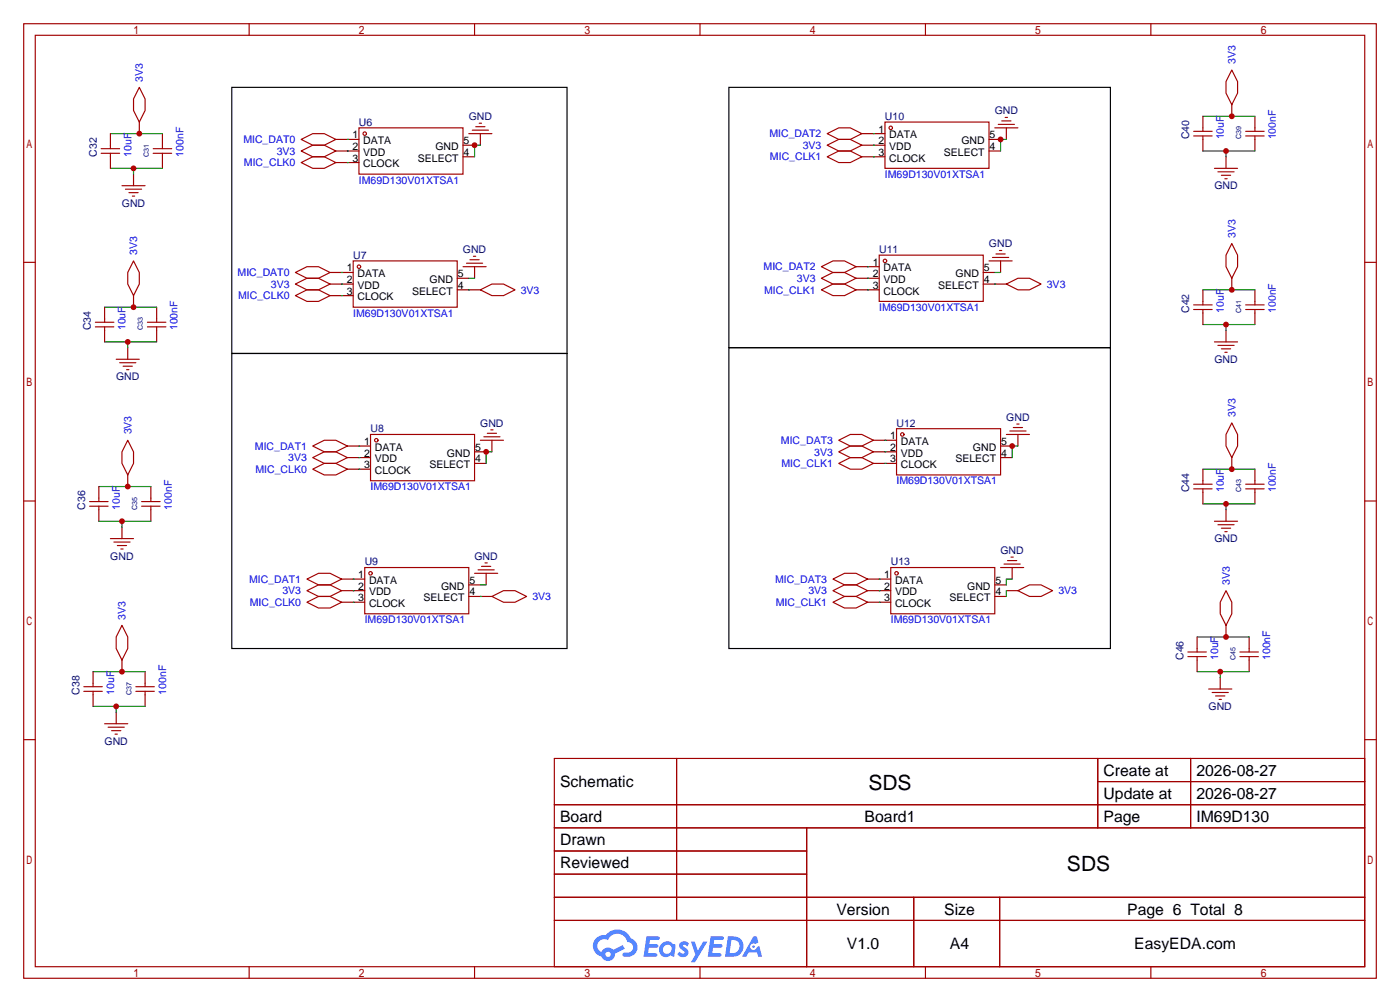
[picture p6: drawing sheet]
<svg xmlns="http://www.w3.org/2000/svg" width="308mm" height="220mm" viewBox="0 0 308 220" stroke-linecap="round" stroke-linejoin="round" font-family="sans-serif">
<g fill="none" stroke="#a10000" stroke-width=".25">
<path d="M5.2 5.2h297.2v209.6h-297.2zM7.7 7.7h292.1v204.5h-292.1zM54.7 5.2v2.5M104.3 5.2v2.5M153.8 5.2v2.5M203.3 5.2v2.5M252.9 5.2v2.5M5.2 57.6h2.5M299.8 57.6h2.6M5.2 110h2.5M299.8 110h2.6M5.2 162.4h2.5"/>
<path d="M121.8 166.5h178v45.7h-178zM121.8 176.7h178M148.7 166.5v35.6M241.2 166.5v15.2M241.2 171.6h58.6M261.6 166.5v15.2M299.8 162.4h2.6M121.8 181.7h178M121.8 186.8h55.4M121.8 197h178M121.8 191.9h55.4M177.2 181.7v30.5"/>
<path d="M200.8 197v15.2M219.6 197v15.2M54.7 212.2v2.6M104.3 212.2v2.6M121.8 202.1h178M153.8 212.2v2.6M203.3 212.2v2.6M252.9 212.2v2.6"/>
</g>
<g fill="#5487ff">
<path d="M149.5 206.9a1.3 1.3 0 0 1 1.9 .3l-.4 .6a.54 .54 0 0 0-1-.2l.2 .2a1.28 1.28 0 0 1 .8 2 1.53 1.53 0 0 1-2.2-.3l.5-.6 .8 .5a.31 .31 0 0 0 .3-.3 .31 .31 0 0 0-.2-.4 1.12 1.12 0 0 1-.7-1.8z"/>
<path d="M151.8 206.7h.8l.7 2 1.2-2h.9l-2.7 4.5h-.9l1-1.6z"/>
<path d="M142 205.5h2.3a.46 .46 0 0 1 .5 .1 .46 .46 0 0 1 .1 .5l-.3 .2h-1.8l-.1 1h1.6a.4 .4 0 0 1 .3 .4 .4 .4 0 0 1-.4 .4h-1.6l-.2 1.2 1.4-.1a.46 .46 0 0 1 .5 .1 .46 .46 0 0 1 .1 .5l-.4 .2h-2.6z"/>
<path d="M156.1 205.5h2.3a.47 .47 0 0 1 .5 .1 .47 .47 0 0 1 .1 .5l-.3 .2h-1.8l-.1 1h1.6a.4 .4 0 0 1 .4 .4 .4 .4 0 0 1-.5 .4h-1.6l-.2 1.1h1.4a.46 .46 0 0 1 .5 .1 .46 .46 0 0 1 .1 .5l-.4 .2h-2.6z"/>
<path d="M165.5 205.6h.8l.3 1.3-.6 .3a.75 .75 0 0 0-1.1 .3 .75 .75 0 0 0 .5 1.1 .75 .75 0 0 0 .9-.7l.5-.3 .6 2.4h-.8l-.3-.9h-1.8l-.5 .9h-1z"/>
<path d="M159.9 205.6l-.6 4.4h1.4a2.27 2.27 0 0 0 2.7-2.3 2.27 2.27 0 0 0-2.7-2.1zM160.7 206.3a1.5 1.5 0 0 1 1.8 1.6 1.5 1.5 0 0 1-1.9 1.3h-.3z"/>
<path d="M145.4 207.2a1.6 1.6 0 0 0-.4 2.3 1.6 1.6 0 0 0 2.3 .2l.8 .3 .3-2.4-.1-.3-.5-.1a1.58 1.58 0 0 0-2.4 0zM146 207.7a.98 .98 0 0 1 1.6 .4 .98 .98 0 0 1-1.1 1.3 .94 .94 0 0 1-.9-.7 .94 .94 0 0 1 .4-1z"/>
<path d="M131 206a2.37 2.37 0 0 0 1.1 4 1.54 1.54 0 0 0 1.8 1 1.54 1.54 0 0 0 1.2-1.6l2.2-1.1-.5-.8-2.1 1a1.57 1.57 0 0 0-2.6 .5 1.5 1.5 0 0 1-.7-2.1 1.5 1.5 0 0 1 2.2-.5 2.23 2.23 0 0 1 2.3-1.4 2.23 2.23 0 0 1 2 1.8 1.16 1.16 0 0 1 1.2 1.1 1.16 1.16 0 0 1-1.1 1.2h-.7a.47 .47 0 0 0-.5 .4 .47 .47 0 0 0 .4 .5 2.17 2.17 0 0 0 2.5-.9 2.17 2.17 0 0 0-.4-2.7l-.7-.4a3.2 3.2 0 0 0-5.5-.7l-1.1 .1zM133 209.5a.6 .6 0 0 1 1.2 0 .6 .6 0 0 1-1.2 0z"/>
<circle cx="165.6" cy="207.8" r=".28"/>
</g>
<g fill="none" stroke="#a10000" stroke-width=".25">
<path d="M30.6 19.2l1.3 2.5v2.6l-1.3 2.5-1.3-2.5v-2.6zM33.7 33.7h4M33.7 32.6h4M35.7 31.9v.7M35.7 33.7v.7M78.9 28.1h22.8v10.1h-22.8z"/>
<circle cx="80.1" cy="29.3" r=".38"/>
</g>
<path d="M30.6 26.8v2.5M35.7 29.3v2.6M35.7 34.4v2.6M76.3 30.6h2.6M76.3 33.1h2.6M76.3 35.7h2.6M101.7 34.4h2.6M101.7 31.9h2.6" fill="none" stroke="#870000" stroke-width=".25"/>
<path d="M24.3 29.3h11.4" fill="none" stroke="#008700" stroke-width=".25"/>
<circle cx="30.6" cy="29.3" r=".63" fill="#c00"/>
<path d="M29.3 38.2v2.6" fill="none" stroke="#870000" stroke-width=".25"/>
<path d="M26.8 40.8h5.1M27.6 41.5h3.5M28.3 42.3h2.1M29.1 43.1h.5" fill="none" stroke="#a10000" stroke-width=".25"/>
<path d="M24.3 37h11.4M29.3 37v1.2" fill="none" stroke="#008700" stroke-width=".25"/>
<circle cx="29.3" cy="37" r=".63" fill="#c00"/>
<path d="M22.2 33.7h4.1M22.2 32.6h4.1M24.3 31.9v.7M24.3 33.7v.7M66.2 33.1l2.5-1.2h2.5l2.6 1.2-2.6 1.3h-2.5zM103 29.3h5.1M103.8 28.6h3.5M104.5 27.8h2.1M105.3 27.1h.5" fill="none" stroke="#a10000" stroke-width=".25"/>
<path d="M24.3 29.3v2.6M24.3 34.4v2.6M73.8 33.1h2.5M105.5 29.3v2.6" fill="none" stroke="#870000" stroke-width=".25"/>
<path d="M76.3 33.1h.1M105.5 31.9h-1.2v2.5" fill="none" stroke="#008700" stroke-width=".25"/>
<circle cx="104.3" cy="31.9" r=".63" fill="#c00"/>
<g fill="none" stroke="#870000" stroke-width=".25">
<path d="M73.8 35.7h2.5M73.8 30.6h2.5M72.5 59.8h5.1M104.3 58.5v2.6M72.5 62.4h5.1M72.5 64.9h5.1M100.5 63.6h5M100.5 61.1h2.5M78.9 97.9h2.5M104.3 99.2h2.5M108.1 96.6v2.6M76.3 100.5h5.1"/>
<path d="M78.9 103h2.5M104.3 101.7h2.5"/>
</g>
<g fill="none" stroke="#a10000" stroke-width=".25">
<path d="M66.2 35.7l2.5-1.3h2.5l2.6 1.3-2.6 1.3h-2.5zM66.2 30.6l2.5-1.3h2.5l2.6 1.3-2.6 1.3h-2.5zM64.9 59.8l2.5-1.3h2.6l2.5 1.3-2.5 1.3h-2.6zM77.6 57.3h22.9v10.1h-22.9zM101.7 58.5h5.1M102.5 57.8h3.5M103.3 57h2M104 56.3h.5M64.9 62.4l2.5-1.3h2.6l2.5 1.3-2.5 1.2h-2.6zM64.9 64.9l2.5-1.3h2.6l2.5 1.3-2.5 1.3h-2.6zM105.5 63.6l2.6-1.2h2.5l2.6 1.2-2.6 1.3h-2.5zM81.4 95.4h22.9v10.1h-22.9z"/>
<path d="M105.5 96.6h5.1M106.3 95.9h3.6M107.1 95.1h2M107.8 94.4h.5M68.7 100.5l2.5-1.3h2.6l2.5 1.3-2.5 1.2h-2.6z"/>
<circle cx="78.9" cy="58.5" r=".38"/>
<circle cx="82.7" cy="96.6" r=".38"/>
</g>
<path d="M76.3 35.7h.1M76.3 30.6h.1M75.1 59.8h.1M75.1 62.4h.1M75.1 64.9h.1M103 63.6h.1M103 61.1h1.3M108.1 99.2h-1.3v2.5M78.9 100.5h.1" fill="none" stroke="#008700" stroke-width=".25"/>
<circle cx="106.8" cy="99.2" r=".63" fill="#c00"/>
<g fill="none" stroke="#a10000" stroke-width=".25">
<path d="M181.7 31.9l2.6-1.3h2.5l2.6 1.3-2.6 1.2h-2.5zM194.4 26.8h22.9v10.2h-22.9zM218.6 28.1h5M219.3 27.3h3.6M220.1 26.5h2M220.9 25.8h.5M67.4 129.7l2.6-1.3h2.5l2.6 1.3-2.6 1.2h-2.5zM80.1 124.6h22.9v10.1h-22.9zM104.3 125.9h5M105 125.1h3.6M105.8 124.3h2M106.6 123.6h.5"/>
<path d="M108.1 130.9l2.5-1.2h2.6l2.5 1.2-2.5 1.3h-2.6z"/>
<circle cx="195.7" cy="28.1" r=".38"/>
<circle cx="81.4" cy="125.9" r=".38"/>
</g>
<path d="M189.4 31.9h5M191.9 29.3h2.5M191.9 34.4h2.5M217.3 33.1h2.5M217.3 30.6h2.5M221.1 28.1v2.5M75.1 129.7h5M77.6 127.1h2.5M77.6 132.2h2.5M103 130.9h5.1M103 128.4h2.5M106.8 125.9v2.5" fill="none" stroke="#870000" stroke-width=".25"/>
<path d="M191.9 31.9h.1M221.1 30.6h-1.3v2.5M77.6 129.7h.1M105.5 130.9h.1M105.5 128.4h1.3" fill="none" stroke="#008700" stroke-width=".25"/>
<circle cx="219.8" cy="30.6" r=".63" fill="#c00"/>
<g fill="none" stroke="#a10000" stroke-width=".25">
<path d="M193.2 56h22.8v10.2h-22.8zM217.3 57.3h5.1M218.1 56.5h3.5M218.8 55.8h2.1M219.6 55h.5M180.5 61.1l2.5-1.3h2.5l2.6 1.3-2.6 1.3h-2.5zM221.1 62.4l2.5-1.3h2.6l2.5 1.3-2.5 1.2h-2.6zM184.3 99.2l2.5-1.3h2.6l2.5 1.3-2.5 1.3h-2.6zM197 94.1h22.8v10.2h-22.8zM221.1 95.4h5.1M221.9 94.6h3.5M222.6 93.9h2.1"/>
<path d="M223.4 93.1h.5"/>
<circle cx="194.4" cy="57.3" r=".38"/>
<circle cx="198.2" cy="95.4" r=".38"/>
</g>
<path d="M190.6 58.5h2.6M216 59.8h2.6M219.8 57.3v2.5M188.1 61.1h5.1M190.6 63.6h2.6M216 62.4h5.1M191.9 99.2h5.1M194.4 96.6h2.6M219.8 97.9h2.6M223.6 95.4v2.5M194.4 101.7h2.6M219.8 100.5h2.6" fill="none" stroke="#870000" stroke-width=".25"/>
<path d="M218.6 59.8h1.2M190.6 61.1h.1M218.6 62.4h.1M194.4 99.2h.1M223.6 97.9h-1.2v2.6" fill="none" stroke="#008700" stroke-width=".25"/>
<circle cx="222.4" cy="97.9" r=".63" fill="#c00"/>
<g fill="none" stroke="#a10000" stroke-width=".25">
<path d="M181.7 34.4l2.6-1.3h2.5l2.6 1.3-2.6 1.3h-2.5zM181.7 29.3l2.6-1.2h2.5l2.6 1.2-2.6 1.3h-2.5zM29.3 57.3l1.3 2.5v2.6l-1.3 2.5-1.2-2.5v-2.6zM180.5 58.5l2.5-1.2h2.5l2.6 1.2-2.6 1.3h-2.5zM32.4 71.8h4M32.4 70.7h4M34.4 70v.7M34.4 71.8v.7M180.5 63.6l2.5-1.2h2.5l2.6 1.2-2.6 1.3h-2.5zM68.7 97.9l2.5-1.3h2.6l2.5 1.3-2.5 1.3h-2.6zM184.3 96.6l2.5-1.2h2.6l2.5 1.2-2.5 1.3h-2.6zM68.7 103l2.5-1.3h2.6l2.5 1.3-2.5 1.3h-2.6z"/>
<path d="M184.3 101.7l2.5-1.2h2.6l2.5 1.2-2.5 1.3h-2.6zM67.4 127.1l2.6-1.2h2.5l2.6 1.2-2.6 1.3h-2.5zM67.4 132.2l2.6-1.3h2.5l2.6 1.3-2.6 1.3h-2.5zM183 129.7l2.5-1.3h2.6l2.5 1.3-2.5 1.2h-2.6zM183 132.2l2.5-1.3h2.6l2.5 1.3-2.5 1.3h-2.6zM183 127.1l2.5-1.2h2.6l2.5 1.2-2.5 1.3h-2.6zM195.7 124.6h22.9v10.1h-22.9zM219.8 124.6h5.1M220.6 123.8h3.6M221.4 123.1h2M222.1 122.3h.5M223.6 129.7l2.6-1.3h2.5l2.6 1.3-2.6 1.2h-2.5z"/>
<circle cx="197" cy="125.9" r=".38"/>
</g>
<g fill="none" stroke="#870000" stroke-width=".25">
<path d="M189.4 34.4h2.5M189.4 29.3h2.5M188.1 58.5h2.5M29.3 64.9v2.5M34.4 67.4v2.6M34.4 72.5v2.6M188.1 63.6h2.5M76.3 97.9h2.6M191.9 96.6h2.5M76.3 103h2.6M191.9 101.7h2.5M75.1 127.1h2.5"/>
<path d="M75.1 132.2h2.5M190.6 127.1h5.1M190.6 129.7h5.1M190.6 132.2h5.1M218.6 130.9h2.5M218.6 128.4h2.5M221.1 129.7h2.5M222.4 124.6v2.5"/>
</g>
<g fill="none" stroke="#008700" stroke-width=".25">
<path d="M191.9 34.4h.1M191.9 29.3h.1M190.6 58.5h.1M23 67.4h11.4M190.6 63.6h.1M78.9 97.9h.1M194.4 96.6h.1M78.9 103h.1M194.4 101.7h.1M77.6 127.1h.1M77.6 132.2h.1M193.2 129.7h.1"/>
<path d="M193.2 132.2h.1M193.2 127.1h.1M221.1 129.7v1.2M222.4 127.1h-1.3v1.3"/>
</g>
<path d="M50.9 19.2h73.7v58.4h-73.7zM160.1 19.2h83.9v57.1h-83.9zM50.9 77.6h73.7v64.8h-73.7zM160.1 76.3h83.9v66.1h-83.9z" fill="none" stroke="#000" stroke-width=".25"/>
<circle cx="29.3" cy="67.4" r=".63" fill="#c00"/>
<path d="M28.1 76.3v2.6" fill="none" stroke="#870000" stroke-width=".25"/>
<path d="M25.5 78.9h5.1M26.3 79.6h3.5M27.1 80.4h2M27.8 81.2h.5" fill="none" stroke="#a10000" stroke-width=".25"/>
<path d="M23 75.1h11.4M28.1 75.1v1.2" fill="none" stroke="#008700" stroke-width=".25"/>
<circle cx="28.1" cy="75.1" r=".63" fill="#c00"/>
<path d="M21 71.8h4M21 70.7h4M23 70v.7M23 71.8v.7M28.1 96.6l1.2 2.6v2.5l-1.2 2.6-1.3-2.6v-2.5zM31.1 111.1h4.1M31.1 110.1h4.1M33.1 109.3v.8M33.1 111.1v.8" fill="none" stroke="#a10000" stroke-width=".25"/>
<path d="M23 67.4v2.6M23 72.5v2.6M28.1 104.3v2.5M33.1 106.8v2.5M33.1 111.9v2.5" fill="none" stroke="#870000" stroke-width=".25"/>
<path d="M21.7 106.8h11.4" fill="none" stroke="#008700" stroke-width=".25"/>
<circle cx="28.1" cy="106.8" r=".63" fill="#c00"/>
<path d="M26.8 115.7v2.5" fill="none" stroke="#870000" stroke-width=".25"/>
<path d="M24.3 118.2h5M25 119h3.6M25.8 119.8h2M26.5 120.5h.6" fill="none" stroke="#a10000" stroke-width=".25"/>
<path d="M21.7 114.4h11.4M26.8 114.4v1.3" fill="none" stroke="#008700" stroke-width=".25"/>
<circle cx="26.8" cy="114.4" r=".63" fill="#c00"/>
<path d="M19.7 111.1h4M19.7 110.1h4M21.7 109.3v.8M21.7 111.1v.8M26.8 137.3l1.3 2.5v2.6l-1.3 2.5-1.3-2.5v-2.6zM29.8 151.8h4.1M29.8 150.7h4.1M31.9 150v.7M31.9 151.8v.7" fill="none" stroke="#a10000" stroke-width=".25"/>
<path d="M21.7 106.8v2.5M21.7 111.9v2.5M26.8 144.9v2.5M31.9 147.4v2.6M31.9 152.5v2.6" fill="none" stroke="#870000" stroke-width=".25"/>
<path d="M20.4 147.4h11.5" fill="none" stroke="#008700" stroke-width=".25"/>
<circle cx="26.8" cy="147.4" r=".63" fill="#c00"/>
<path d="M25.5 156.3v2.6" fill="none" stroke="#870000" stroke-width=".25"/>
<path d="M23 158.9h5.1M23.7 159.6h3.6M24.5 160.4h2M25.3 161.2h.5" fill="none" stroke="#a10000" stroke-width=".25"/>
<path d="M20.4 155.1h11.5M25.5 155.1v1.2" fill="none" stroke="#008700" stroke-width=".25"/>
<circle cx="25.5" cy="155.1" r=".63" fill="#c00"/>
<path d="M270.6 15.4l1.3 2.5v2.5l-1.3 2.6-1.2-2.6v-2.5zM273.7 29.8h4M273.7 28.8h4M275.7 28.1v.7M275.7 29.8v.8M18.4 151.8h4.1M18.4 150.7h4.1M20.4 150v.7M20.4 151.8v.7" fill="none" stroke="#a10000" stroke-width=".25"/>
<path d="M270.6 23v2.5M275.7 25.5v2.6M275.7 30.6v2.5M20.4 147.4v2.6M20.4 152.5v2.6" fill="none" stroke="#870000" stroke-width=".25"/>
<path d="M264.3 25.5h11.4" fill="none" stroke="#008700" stroke-width=".25"/>
<circle cx="270.6" cy="25.5" r=".63" fill="#c00"/>
<path d="M269.4 34.4v2.6" fill="none" stroke="#870000" stroke-width=".25"/>
<path d="M266.8 37h5.1M267.6 37.7h3.5M268.4 38.5h2M269.1 39.2h.5" fill="none" stroke="#a10000" stroke-width=".25"/>
<path d="M264.3 33.1h11.4M269.4 33.1v1.3" fill="none" stroke="#008700" stroke-width=".25"/>
<circle cx="269.4" cy="33.1" r=".63" fill="#c00"/>
<path d="M262.3 29.8h4M262.3 28.8h4M264.3 28.1v.7M264.3 29.8v.8M270.6 53.5l1.3 2.5v2.5l-1.3 2.6-1.2-2.6v-2.5zM273.7 67.9h4M273.7 66.9h4M275.7 66.2v.7M275.7 67.9v.8" fill="none" stroke="#a10000" stroke-width=".25"/>
<path d="M264.3 25.5v2.6M264.3 30.6v2.5M270.6 61.1v2.5M275.7 63.6v2.6M275.7 68.7v2.5" fill="none" stroke="#870000" stroke-width=".25"/>
<path d="M264.3 63.6h11.4" fill="none" stroke="#008700" stroke-width=".25"/>
<circle cx="270.6" cy="63.6" r=".63" fill="#c00"/>
<path d="M269.4 72.5v2.6" fill="none" stroke="#870000" stroke-width=".25"/>
<path d="M266.8 75.1h5.1M267.6 75.8h3.5M268.4 76.6h2M269.1 77.3h.5" fill="none" stroke="#a10000" stroke-width=".25"/>
<path d="M264.3 71.2h11.4M269.4 71.2v1.3" fill="none" stroke="#008700" stroke-width=".25"/>
<circle cx="269.4" cy="71.2" r=".63" fill="#c00"/>
<path d="M262.3 67.9h4M262.3 66.9h4M264.3 66.2v.7M264.3 67.9v.8M270.6 92.8l1.3 2.6v2.5l-1.3 2.6-1.2-2.6v-2.5zM273.7 107.3h4M273.7 106.3h4M275.7 105.5v.8M275.7 107.3v.8" fill="none" stroke="#a10000" stroke-width=".25"/>
<path d="M264.3 63.6v2.6M264.3 68.7v2.5M270.6 100.5v2.5M275.7 103v2.5M275.7 108.1v2.5" fill="none" stroke="#870000" stroke-width=".25"/>
<path d="M264.3 103h11.4" fill="none" stroke="#008700" stroke-width=".25"/>
<circle cx="270.6" cy="103" r=".63" fill="#c00"/>
<path d="M269.4 111.9v2.5" fill="none" stroke="#870000" stroke-width=".25"/>
<path d="M266.8 114.4h5.1M267.6 115.2h3.5M268.4 116h2M269.1 116.7h.5" fill="none" stroke="#a10000" stroke-width=".25"/>
<path d="M264.3 110.6h11.4M269.4 110.6v1.3" fill="none" stroke="#008700" stroke-width=".25"/>
<circle cx="269.4" cy="110.6" r=".63" fill="#c00"/>
<path d="M262.3 107.3h4M262.3 106.3h4M264.3 105.5v.8M264.3 107.3v.8M269.4 129.7l1.2 2.5v2.5l-1.2 2.6-1.3-2.6v-2.5zM272.4 144.1h4.1M272.4 143.1h4.1M274.4 142.4v.7M274.4 144.1v.8" fill="none" stroke="#a10000" stroke-width=".25"/>
<path d="M264.3 103v2.5M264.3 108.1v2.5M269.4 137.3v2.5M274.4 139.8v2.6M274.4 144.9v2.5" fill="none" stroke="#870000" stroke-width=".25"/>
<path d="M263 139.8h11.4" fill="none" stroke="#008700" stroke-width=".25"/>
<circle cx="269.4" cy="139.8" r=".63" fill="#c00"/>
<path d="M268.1 148.7v2.6" fill="none" stroke="#870000" stroke-width=".25"/>
<path d="M265.6 151.3h5M266.3 152h3.6M267.1 152.8h2M267.8 153.5h.6" fill="none" stroke="#a10000" stroke-width=".25"/>
<path d="M263 147.4h11.4M268.1 147.4v1.3" fill="none" stroke="#008700" stroke-width=".25"/>
<circle cx="268.1" cy="147.4" r=".63" fill="#c00"/>
<path d="M261 144.1h4M261 143.1h4M263 142.4v.7M263 144.1v.8" fill="none" stroke="#a10000" stroke-width=".25"/>
<path d="M263 139.8v2.6M263 144.9v2.5" fill="none" stroke="#870000" stroke-width=".25"/>
<g font-size="4.6">
<text x="190.8" y="173.4">SDS</text>
<text x="234.4" y="191.2">SDS</text>
</g>
<g font-size="3.5">
<text x="123.1" y="172.8">Schematic</text>
<text x="242.5" y="170.3">Create at</text>
<text x="262.9" y="170.3">2026-08-27</text>
<text x="242.5" y="175.4">Update at</text>
<text x="262.9" y="175.4">2026-08-27</text>
<text x="123.1" y="180.5">Board</text>
<text x="123.1" y="185.5">Drawn</text>
<text x="190" y="180.5">Board1</text>
<text x="242.5" y="180.5">Page</text>
<text x="262.9" y="180.5">IM69D130</text>
<text x="123.1" y="190.6">Reviewed</text>
<text x="183.8" y="200.8">Version</text>
<text x="207.5" y="200.8">Size</text>
<text x="247.7" y="200.8">Page 6 Total 8</text>
<text x="186.1" y="208.4">V1.0</text>
<text x="208.7" y="208.4">A4</text>
<text x="249.2" y="208.4">EasyEDA.com</text>
</g>
<g font-size="2.3" fill="#00f">
<text x="31.4" y="17.9" transform="rotate(-90 31.4 17.9)">3V3</text>
<text x="271.4" y="14.1" transform="rotate(-90 271.4 14.1)">3V3</text>
<text x="28.9" y="34.4" transform="rotate(-90 28.9 34.4)">10uF</text>
<text x="40.3" y="34.4" transform="rotate(-90 40.3 34.4)">100nF</text>
<text x="53.5" y="31.4">MIC_DAT0</text>
<text x="60.8" y="34">3V3</text>
<text x="169" y="30.1">MIC_DAT2</text>
<text x="169.2" y="35.2">MIC_CLK1</text>
<text x="176.4" y="32.7">3V3</text>
<text x="268.9" y="30.6" transform="rotate(-90 268.9 30.6)">10uF</text>
<text x="280.3" y="30.6" transform="rotate(-90 280.3 30.6)">100nF</text>
<text x="53.6" y="36.5">MIC_CLK0</text>
<text x="78.9" y="40.3">IM69D130V01XTSA1</text>
<text x="194.4" y="39">IM69D130V01XTSA1</text>
<text x="271.4" y="52.2" transform="rotate(-90 271.4 52.2)">3V3</text>
<text x="30.1" y="56" transform="rotate(-90 30.1 56)">3V3</text>
<text x="167.8" y="59.4">MIC_DAT2</text>
<text x="52.2" y="60.6">MIC_DAT0</text>
<text x="52.3" y="65.7">MIC_CLK0</text>
<text x="59.5" y="63.2">3V3</text>
<text x="114.4" y="64.4">3V3</text>
<text x="167.9" y="64.4">MIC_CLK1</text>
<text x="175.1" y="61.9">3V3</text>
<text x="230" y="63.2">3V3</text>
<text x="77.6" y="69.5">IM69D130V01XTSA1</text>
<text x="193.2" y="68.2">IM69D130V01XTSA1</text>
<text x="268.9" y="68.7" transform="rotate(-90 268.9 68.7)">10uF</text>
<text x="280.3" y="68.7" transform="rotate(-90 280.3 68.7)">100nF</text>
<text x="27.6" y="72.5" transform="rotate(-90 27.6 72.5)">10uF</text>
<text x="39" y="72.5" transform="rotate(-90 39 72.5)">100nF</text>
<text x="28.9" y="95.4" transform="rotate(-90 28.9 95.4)">3V3</text>
<text x="271.4" y="91.6" transform="rotate(-90 271.4 91.6)">3V3</text>
<text x="56" y="98.7">MIC_DAT1</text>
<text x="63.3" y="101.3">3V3</text>
<text x="171.6" y="97.5">MIC_DAT3</text>
<text x="178.9" y="100">3V3</text>
<text x="56.1" y="103.8">MIC_CLK0</text>
<text x="81.4" y="107.6">IM69D130V01XTSA1</text>
<text x="171.7" y="102.5">MIC_CLK1</text>
<text x="197" y="106.3">IM69D130V01XTSA1</text>
<text x="26.3" y="111.9" transform="rotate(-90 26.3 111.9)">10uF</text>
<text x="37.8" y="111.9" transform="rotate(-90 37.8 111.9)">100nF</text>
<text x="268.9" y="108.1" transform="rotate(-90 268.9 108.1)">10uF</text>
<text x="280.3" y="108.1" transform="rotate(-90 280.3 108.1)">100nF</text>
<text x="54.7" y="127.9">MIC_DAT1</text>
<text x="62.1" y="130.5">3V3</text>
<text x="117" y="131.7">3V3</text>
<text x="170.3" y="127.9">MIC_DAT3</text>
<text x="177.6" y="130.5">3V3</text>
<text x="232.5" y="130.5">3V3</text>
<text x="270.2" y="128.4" transform="rotate(-90 270.2 128.4)">3V3</text>
<text x="27.6" y="136" transform="rotate(-90 27.6 136)">3V3</text>
<text x="54.9" y="133">MIC_CLK0</text>
<text x="80.1" y="136.8">IM69D130V01XTSA1</text>
<text x="170.4" y="133">MIC_CLK1</text>
<text x="195.7" y="136.8">IM69D130V01XTSA1</text>
<text x="267.6" y="144.9" transform="rotate(-90 267.6 144.9)">10uF</text>
<text x="279.1" y="144.9" transform="rotate(-90 279.1 144.9)">100nF</text>
<text x="25.1" y="152.5" transform="rotate(-90 25.1 152.5)">10uF</text>
<text x="36.5" y="152.5" transform="rotate(-90 36.5 152.5)">100nF</text>
</g>
<g font-size="2.3" fill="#000080">
<text x="78.9" y="27.6">U6</text>
<text x="103" y="26.3">GND</text>
<text x="194.4" y="26.3">U10</text>
<text x="218.5" y="25.1">GND</text>
<text x="21.3" y="34.4" transform="rotate(-90 21.3 34.4)">C32</text>
<text x="261.3" y="30.6" transform="rotate(-90 261.3 30.6)">C40</text>
<text x="266.8" y="41.6">GND</text>
<text x="26.8" y="45.4">GND</text>
<text x="77.6" y="56.8">U7</text>
<text x="101.7" y="55.5">GND</text>
<text x="193.2" y="55.5">U11</text>
<text x="217.3" y="54.3">GND</text>
<text x="261.3" y="68.7" transform="rotate(-90 261.3 68.7)">C42</text>
<text x="20" y="72.5" transform="rotate(-90 20 72.5)">C34</text>
<text x="25.5" y="83.5">GND</text>
<text x="266.8" y="79.7">GND</text>
<text x="81.4" y="94.9">U8</text>
<text x="105.5" y="93.6">GND</text>
<text x="197" y="93.6">U12</text>
<text x="221.1" y="92.4">GND</text>
<text x="18.7" y="111.9" transform="rotate(-90 18.7 111.9)">C36</text>
<text x="261.3" y="108.1" transform="rotate(-90 261.3 108.1)">C44</text>
<text x="266.8" y="119">GND</text>
<text x="24.2" y="122.9">GND</text>
<text x="80.1" y="124.1">U9</text>
<text x="104.2" y="122.9">GND</text>
<text x="195.7" y="124.1">U13</text>
<text x="219.8" y="121.6">GND</text>
<text x="260" y="144.9" transform="rotate(-90 260 144.9)">C46</text>
<text x="17.4" y="152.5" transform="rotate(-90 17.4 152.5)">C38</text>
<text x="265.5" y="155.9">GND</text>
<text x="23" y="163.5">GND</text>
</g>
<g font-size="2.3">
<text x="193" y="29.1">1</text>
<text x="77.5" y="30.4">1</text>
<text x="77.5" y="32.9">2</text>
<text x="77.5" y="35.5">3</text>
<text x="79.8" y="31.6">DATA</text>
<text x="79.8" y="34.2">VDD</text>
<text x="91.8" y="35.5">SELECT</text>
<text x="95.7" y="32.9">GND</text>
<text x="101.9" y="34.2">4</text>
<text x="101.9" y="31.6">5</text>
<text x="193" y="31.6">2</text>
<text x="193" y="34.2">3</text>
<text x="195.4" y="30.4">DATA</text>
<text x="195.4" y="32.9">VDD</text>
<text x="195.4" y="35.5">CLOCK</text>
<text x="207.4" y="34.2">SELECT</text>
<text x="211.2" y="31.6">GND</text>
<text x="217.4" y="32.9">4</text>
<text x="217.4" y="30.4">5</text>
<text x="79.8" y="36.7">CLOCK</text>
<text x="76.2" y="59.6">1</text>
<text x="191.8" y="58.3">1</text>
<text x="194.1" y="59.6">DATA</text>
<text x="216.2" y="59.6">5</text>
<text x="76.2" y="62.1">2</text>
<text x="76.2" y="64.7">3</text>
<text x="78.5" y="60.9">DATA</text>
<text x="78.5" y="63.4">VDD</text>
<text x="78.5" y="65.9">CLOCK</text>
<text x="90.5" y="64.7">SELECT</text>
<text x="94.4" y="62.1">GND</text>
<text x="100.6" y="63.4">4</text>
<text x="100.6" y="60.9">5</text>
<text x="191.8" y="60.9">2</text>
<text x="191.8" y="63.4">3</text>
<text x="194.1" y="62.1">VDD</text>
<text x="194.1" y="64.7">CLOCK</text>
<text x="206.1" y="63.4">SELECT</text>
<text x="210" y="60.9">GND</text>
<text x="216.2" y="62.1">4</text>
<text x="80" y="97.7">1</text>
<text x="80" y="100.2">2</text>
<text x="82.3" y="99">DATA</text>
<text x="82.3" y="101.5">VDD</text>
<text x="98.2" y="100.2">GND</text>
<text x="104.4" y="101.5">4</text>
<text x="104.4" y="99">5</text>
<text x="195.6" y="96.4">1</text>
<text x="195.6" y="99">2</text>
<text x="195.6" y="101.5">3</text>
<text x="197.9" y="97.7">DATA</text>
<text x="197.9" y="100.2">VDD</text>
<text x="209.9" y="101.5">SELECT</text>
<text x="213.8" y="99">GND</text>
<text x="220" y="100.2">4</text>
<text x="220" y="97.7">5</text>
<text x="80" y="102.8">3</text>
<text x="82.3" y="104">CLOCK</text>
<text x="94.3" y="102.8">SELECT</text>
<text x="197.9" y="102.8">CLOCK</text>
<text x="78.7" y="126.9">1</text>
<text x="78.7" y="129.4">2</text>
<text x="78.7" y="132">3</text>
<text x="81.1" y="128.2">DATA</text>
<text x="81.1" y="130.7">VDD</text>
<text x="93.1" y="132">SELECT</text>
<text x="96.9" y="129.4">GND</text>
<text x="103.1" y="130.7">4</text>
<text x="103.1" y="128.2">5</text>
<text x="194.3" y="126.9">1</text>
<text x="194.3" y="129.4">2</text>
<text x="194.3" y="132">3</text>
<text x="196.6" y="128.2">DATA</text>
<text x="196.6" y="130.7">VDD</text>
<text x="208.6" y="132">SELECT</text>
<text x="212.5" y="129.4">GND</text>
<text x="218.7" y="130.7">4</text>
<text x="218.7" y="128.2">5</text>
<text x="81.1" y="133.2">CLOCK</text>
<text x="196.6" y="133.2">CLOCK</text>
</g>
<g font-size="1.6" fill="#000080">
<text x="32.7" y="34.4" transform="rotate(-90 32.7 34.4)">C31</text>
<text x="272.7" y="30.6" transform="rotate(-90 272.7 30.6)">C39</text>
<text x="272.7" y="68.7" transform="rotate(-90 272.7 68.7)">C41</text>
<text x="31.4" y="72.5" transform="rotate(-90 31.4 72.5)">C33</text>
<text x="30.1" y="111.9" transform="rotate(-90 30.1 111.9)">C35</text>
<text x="272.7" y="108.1" transform="rotate(-90 272.7 108.1)">C43</text>
<text x="271.4" y="144.9" transform="rotate(-90 271.4 144.9)">C45</text>
<text x="28.9" y="152.5" transform="rotate(-90 28.9 152.5)">C37</text>
</g>
</svg>
